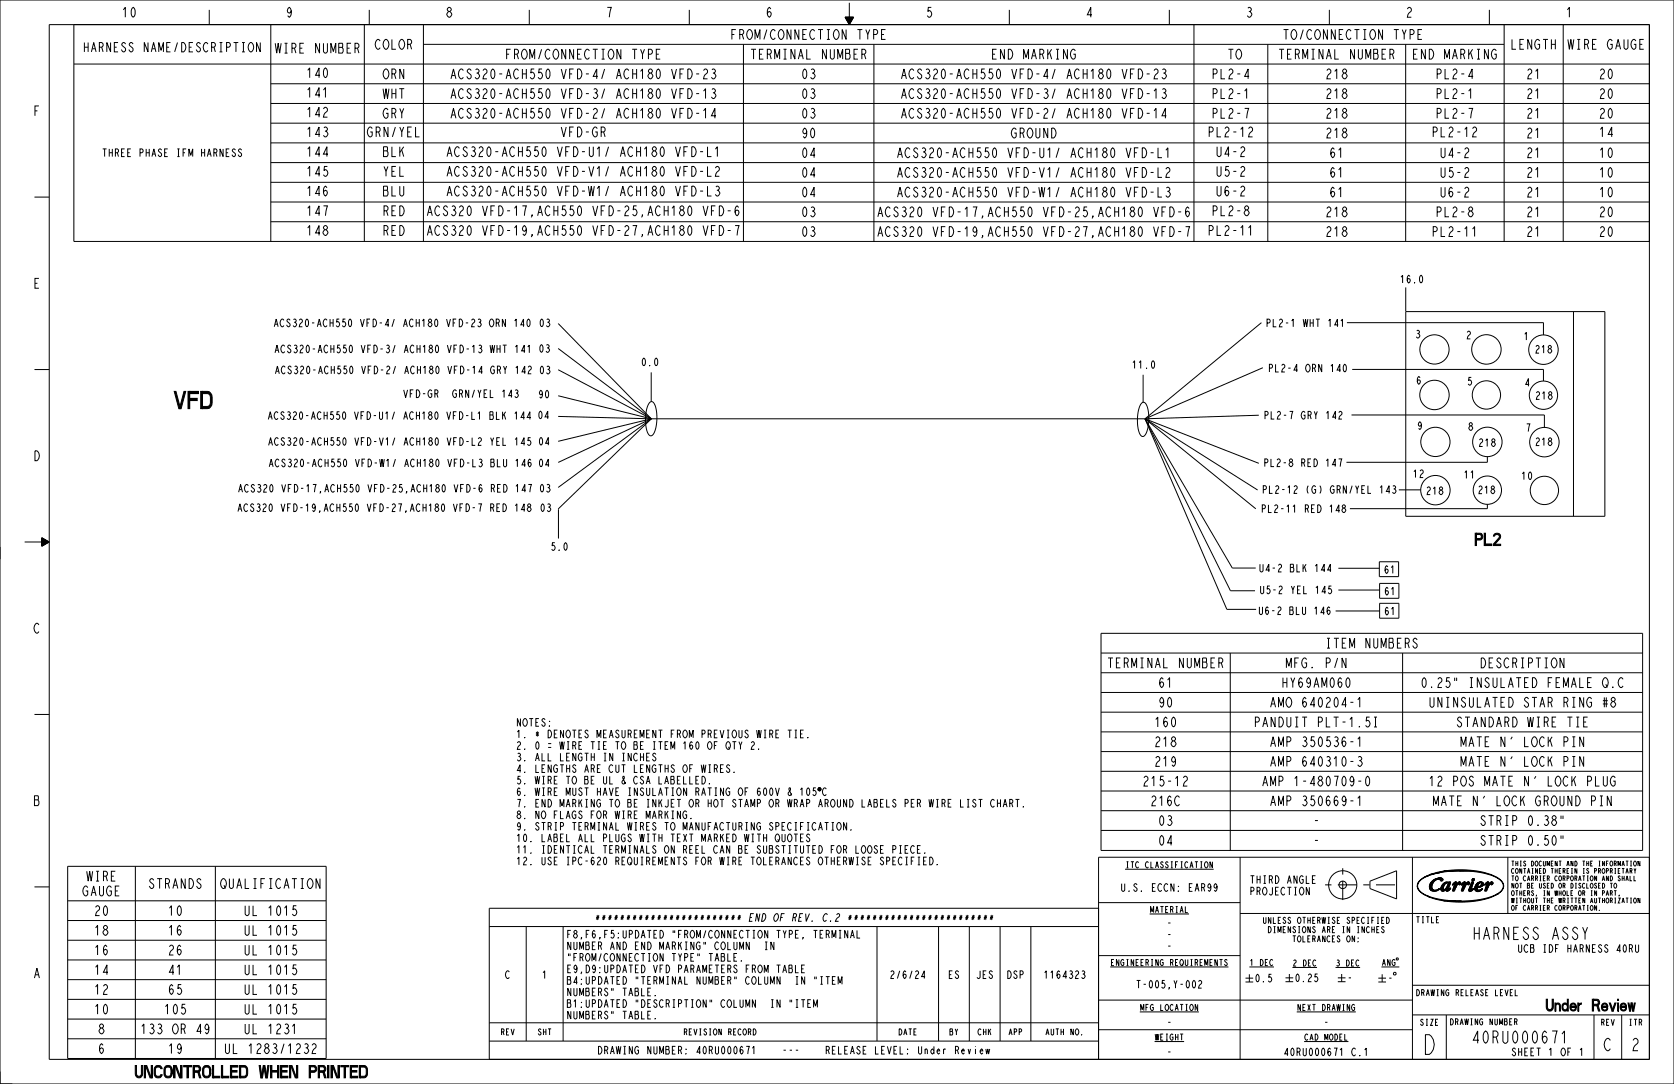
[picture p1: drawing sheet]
<svg xmlns="http://www.w3.org/2000/svg" width="864mm" height="559mm" viewBox="0 0 864 559" stroke-linecap="round" stroke-linejoin="round" font-family="sans-serif">
<path d="M684 456h37M693 448v17" fill="none" stroke="#000" stroke-width=".52" stroke-dasharray="3.3 3.3 9.8 3.3" stroke-linecap="butt"/>
<g fill="none" stroke="#000" stroke-width=".52">
<path d="M0 0h864v559h-864zM38 13v111h813v-111h-826v533h826v-533M108 5v8M140 13v111M188 13v111M190 5v8M218 13v111M273 5v8M356 5v8M436 9h4l-2 4M436 9l2 4M436 9h4"/>
<path d="M436 9l2 3 2-3M436 9h4l-2 3-1-3M437 9h2l-1 3M437 9l1 2M437 10h2M438 10h1l-1 1M438 10v1M438 10h.1M438 1v12M439 10l-1 1-1-1M521 5v8M603 5v8"/>
<path d="M616 13v111M686 5v8M768 5v8M776 13v111M806 13v111M38 33h813M218 23h558M384 23v101M451 23v101M654 23v101M725 23v101M140 43h711"/>
<path d="M140 53h711M140 64h711M140 74h711M140 84h711M140 94h711M18 102h7M140 104h711M140 114h711M725 148v118h103v-105h-103M288 180l48 36M288 167l48 49M651 166l-60 50"/>
<path d="M695 166h101v7M812 161v105M18 190h7M288 191l48 25M336 192v15M590 193v14M651 190l-60 26M698 190h98v6M288 215l48 1M288 204l48 12M335 208l1-1 2 1 1 6-1 8-1 2-1 1-2-2-1-5 1-7zM336 216l-48 46"/>
<path d="M336 216l-48 35M336 216l-48 22M336 216h255M336 216l-48 11M589 208l1-1 1 1 2 7-1 7-1 2-1 1-2-2-1-5v-6zM591 216l42 98h15M591 216l44 89h12M591 216l45 77h12M591 216l58 23M591 216l58 37M591 216l57 46M649 214l-58 2"/>
<path d="M697 214h100v6M767 235v3h-72M722 253h11M767 260v2h-71M13 279h12M22 277l3 2-3 3zM22 277l3 2-3 2M22 278v3M22 278l3 1M22 278v3l3-2M22 278l2 1-2 2M22 278l2 1-2 1"/>
<path d="M22 279v1l2-1M22 279h1l-1 1M23 279v1v-1M23 279h.1M288 263v15M690 293h22M712 290h10v7h-10zM689 315h23M690 304h22M712 301h10v7h-10zM712 311h10v8h-10zM568 326h279v112h-279z"/>
<path d="M568 337h279M635 337v101M724 337v101M568 347h279M568 357h279M18 368h7M568 367h279M568 377h279M568 387h279M568 398h279M568 408h279M568 418h279"/>
<path d="M568 428h279M18 457h7M35 447h133v99h-133zM70 447v99M111 447v99M640 442v104M707 454l13-5v14l-13-5zM729 442v104M731 457l1 1zM732 458l1 2 5 3-4-2zM732 455l-1 2zM733 453l5-2-4 2-3 3z"/>
<path d="M735 452l3-1 5-1zM738 458h1zM738 451l5-2h6zM738 459h1zM738 455h1v3h-1zM738 459h2zM738 459h4h-2zM739 454h2l-2 1h-1zM739 454l3-1h2v1l-1-1h-2l-2 2v2v2h1l3-1-2 1h-2l-1-1v-2zM740 454l2-1zM740 453h2zM740 459l3-1-1 1z"/>
<path d="M740 453h4zM741 453h3zM742 453h2zM742 458h.1M742 453h1zM743 458h.1M743 449h17zM743 453l1 1zM743 458h2zM743 458h1zM743 459h2zM743 459h3h-2z"/>
<path d="M743 458l2-1zM744 459h1h-1zM745 456l1-1zM745 456l1-1-1 2-2 1zM745 456l1-1h2l-1 4 1-1-1 1h-1v-1l-1 1h-1l-1-1zM745 449l7-1 8 1zM745 455h1zM745 459l1-1zM745 455h1h1zM746 456l1-1-1 3-1 1v-1zM746 459h2h-1zM746 459h1z"/>
<path d="M747 457l1-1-1 3h-1v-1zM747 455h1l-1 1zM747 456l1-1-1 2zM747 459l1-1zM748 458h.1M749 456h1zM750 456h-1zM750 458l1-1-1 2h-1zM750 455h.1M750 455h1v2l2-2h1l-1 1h-1l-2 3h-1l1-4-1 1zM750 455h1zM750 455h1l-1 1z"/>
<path d="M750 456l1 1 1-2-1 2-1 1zM750 456h1v1zM751 455h.1M752 455h2zM752 455h1zM752 455h2l-1 1zM753 455h.1M753 456h.1M753 449a33 33 0 0 1 20 4 4 4 0 0 1 3 4 4 4 0 0 1-4 4 5 5 0 0 0 4-4 5 5 0 0 0-4-5 48 48 0 0 0-19-3zM754 456h1zM754 456h.1M754 456h1h-1z"/>
<path d="M754 458l2-1-1 2h-1zM754 455h1zM755 455h1v2l1-2h1v1h-1l-2 3h-1l1-4-1 1zM755 455h1zM755 455h1l-1 1zM755 456l1 1 1-2-1 2-2 1zM755 456h1v1zM756 455h2zM757 455h1zM757 455h1v1zM757 456h.1M758 459h2l-2 1z"/>
<path d="M758 459h1zM759 459l1-1zM759 455h1zM759 455h1l-2 3zM759 455h1l-1 4 1-1-2 2v-1zM759 455h.1M759 454l2-1-1 1zM760 453h1zM760 453h.1M760 458h.1M760 455l-1 4h-1zM761 458h1z"/>
<path d="M761 458l2-1zM761 458l1 1zM761 457h3zM761 459h1zM761 457l4-1-1 1zM761 457h1zM761 459h2zM761 457l1-1zM761 459h3zM761 459h3l-2 1zM761 456h2l-2 1zM761 456h2h-2z"/>
<path d="M762 456l1-1zM762 456l1-1-2 1zM762 456l2-1h1v2l-3 1 1 1 2-1-2 1-1 1-1-1v-2zM762 455h1zM762 455h2zM762 455h2l1 1h-1v-1zM763 455h1v1l-2 1zM763 455h1zM763 459l2-1zM764 456h1zM764 458h1zM765 458h.1"/>
<path d="M766 456h1zM766 456h1h-1zM766 458l2-1-1 2h-1zM766 455h1zM767 455h1v2l1-2h1v1h-1l-2 3h-1l1-4-1 1zM767 455h1zM767 455h1l-1 1zM767 456l1 1 1-2-1 2-2 1zM767 456h1v1zM768 455h2zM769 455h1zM769 455h1v1z"/>
<path d="M769 456h.1M778 442v29M851 442h-284v104M35 464h133M35 475h133M252 478h315M271 478v59M291 478v59M452 478v59M484 478v59M500 478v59M516 478v59"/>
<path d="M532 478v59M567 465h73M567 468h-315v78M640 471h211M736 462l5 2zM741 463l6 1h-2zM745 464h6zM747 465l11-1a40 40 0 0 0 15-3 47 47 0 0 1-26 4zM747 465l7-1zM35 485h133M35 495h133M567 493h73"/>
<path d="M35 505h133M35 515h133M567 516h162M729 508h122M35 525h133M35 535h133M252 537h315M252 527h315M567 531h162M729 523h122M746 523v23M822 523v23"/>
<path d="M837 523v23"/>
<circle cx="740" cy="180" r="8"/>
<circle cx="767" cy="180" r="8"/>
<circle cx="796" cy="180" r="8"/>
<circle cx="740" cy="204" r="8"/>
<circle cx="767" cy="204" r="7"/>
<circle cx="796" cy="204" r="7"/>
<circle cx="741" cy="228" r="8"/>
<circle cx="767" cy="228" r="8"/>
<circle cx="797" cy="228" r="8"/>
<circle cx="741" cy="253" r="8"/>
<circle cx="767" cy="253" r="7"/>
<circle cx="797" cy="253" r="7"/>
<circle cx="693" cy="456" r="7"/>
<circle cx="693" cy="456" r="1.9"/>
<circle cx="760" cy="454" r=".7"/>
</g>
<g fill="#000">
<path d="M731 457l1 1zM732 455l-1 2zM732 458l1 2 5 3-4-2zM733 453l5-2-4 2-3 3zM738 458h1zM738 459h1zM738 455h1v3h-1zM738 459h2zM738 459h4h-2zM739 454h2l-2 1h-1zM735 452l3-1 5-1zM740 454l2-1z"/>
<path d="M740 453h2zM740 459l3-1-1 1zM742 453h2zM742 453h1zM741 453h3zM740 453h4zM743 453l1 1zM743 458h1zM743 458h2zM743 458l2-1zM743 459h2zM743 459h3h-2z"/>
<path d="M744 459h1h-1zM745 459l1-1zM745 456l1-1-1 2-2 1zM745 456l1-1zM745 455h1zM745 455h1h1zM738 451l5-2h6zM746 459h1zM746 459h2h-1zM747 455h1l-1 1zM747 457l1-1-1 3h-1v-1zM747 459l1-1z"/>
<path d="M747 456l1-1-1 2zM749 456h1zM750 456h-1zM743 449h17zM750 458l1-1-1 2h-1zM750 456h1v1zM750 455h1zM750 455h1l-1 1zM750 456l1 1 1-2-1 2-1 1zM752 455h2zM752 455h2l-1 1zM752 455h1z"/>
<path d="M753 449a33 33 0 0 1 20 4 4 4 0 0 1 3 4 4 4 0 0 1-4 4 5 5 0 0 0 4-4 5 5 0 0 0-4-5 48 48 0 0 0-19-3zM745 449l7-1 8 1zM754 456h1zM754 456h1h-1zM754 455h1zM754 458l2-1-1 2h-1zM755 455h1zM755 456h1v1zM755 455h1l-1 1zM755 456l1 1 1-2-1 2-2 1zM756 455h2zM757 455h1v1z"/>
<path d="M757 455h1zM758 459h1zM758 459h2l-2 1zM760 455l-1 4h-1zM759 455h1zM759 455h1l-2 3zM759 459l1-1zM760 453h1zM759 454l2-1-1 1zM761 458h1zM761 458l2-1zM761 458l1 1z"/>
<path d="M761 459h1zM761 457h1zM761 457l1-1zM761 456h2l-2 1zM761 459h2zM761 456h2h-2zM762 456l1-1-2 1zM761 459h3zM762 456l1-1zM762 455h1zM761 457h3zM762 455h2z"/>
<path d="M763 455h1zM761 459h3l-2 1zM762 455h2l1 1h-1v-1zM763 459l2-1zM764 458h1zM761 457l4-1-1 1zM764 456h1zM766 456h1zM766 456h1h-1zM766 455h1zM766 458l2-1-1 2h-1zM767 455h1z"/>
<path d="M767 456h1v1zM767 455h1l-1 1zM767 456l1 1 1-2-1 2-2 1zM768 455h2zM769 455h1v1zM769 455h1zM736 462l5 2zM741 463l6 1h-2zM745 464h6zM747 465l7-1zM747 465l11-1a40 40 0 0 0 15-3 47 47 0 0 1-26 4z"/>
</g>
<!-- layer: 0 -->
<path d="M0 282v6M0 552v7h6" fill="none" stroke="#000" stroke-width=".52"/>
<!-- layer: NOTES3D -->
<g fill="none" stroke="#000" stroke-width=".52">
<path d="M272 165l1-1v2v2l-1-1zM272 179l1-1v4M272 189h1h1l-2 4h2M274 215h-2l1-3v4M274 226h-1l-1 1h1a1.3 1.3 0 0 1 1 1 1.3 1.3 0 0 1-1 2l-1-1M274 237h-1l-1 1 1 2v1l1-1v-1l-1-1-1 1M273 250h1l-1 4M273 261h-1l1-1h1l-1 1M379 398h.1M392 386h.1M417 380h.1M366 404h.1"/>
<path d="M421 406h-1v2v-1a1.3 1.3 0 0 1 1 2 1.3 1.3 0 0 1-1 1l-1-1M503 413l-1-1a1.6 1.6 0 0 0 0 2 1.6 1.6 0 0 0 1 1v1l-1-1M505 412h2M506 412v4M357 422h.1M418 431l-1-1a1.6 1.6 0 0 0-1 2 1.6 1.6 0 0 0 2 1l-1 1-1-1M439 428h.1M473 438h1M475 436h-2v4h2M477 440h.1M480 442a2 2 0 0 1 1 2 2 2 0 0 1-1 2zM484 446h.1"/>
<path d="M580 448h46M833 456v-1a1.2 1.2 0 0 1 1 2 1.2 1.2 0 0 1-1 1zM843 452v2h1M844 448l-1 1M846 444v2l-1-2v2M442 480v4h2M593 471h20M835 462h.1M846 463v2l-1-2v2M383 495h.1M399 486v4l-1-4v4M414 499h1"/>
<path d="M415 497h-1v4h1M573 498h61M645 498h12M667 499h12M689 499h13M713 498h9M713 498l1-3 1 3M713 497h1M717 495v3l-1-3v3M720 495h-1a1.5 1.5 0 0 0-1 1 1.5 1.5 0 0 0 2 2v-2h-1M721 494v1h-1zM390 515v4l-2-4v4"/>
<path d="M402 503v4l-1-4v4M420 519v-4l1 4 1-4v4M432 507v-4l1 4 1-4v4M643 504h4M643 506h4M645 502v4M663 504h4M663 506h4M665 502v4M690 504h4M690 506h4M692 502v4"/>
<path d="M711 504h4M711 506h4M713 502v4M719 501l1 1v1l-1-1zM588 522h30M596 537h15M669 522h30M673 537h23"/>
<circle cx="273" cy="263" r="1"/>
</g>
<text font-size="13.2" x="733" y="544">D</text>
<text font-size="11.6" x="90" y="211">VFD</text>
<g font-size="8.3">
<text x="761" y="281">PL2</text>
<text x="760" y="484">HARNESS ASSY</text>
<text x="759" y="538">40RU000671</text>
<text x="827" y="542">C</text>
<text x="841" y="542">2</text>
<text x="70" y="556">UNCONTROLLED WHEN PRINTED</text>
</g>
<text font-size="7.9" x="787" y="521">Under Review</text>
<g font-size="6.6">
<text x="63" y="9">10</text>
<text x="147" y="9">9</text>
<text x="230" y="9">8</text>
<text x="312" y="9">7</text>
<text x="395" y="9">6</text>
<text x="477" y="9">5</text>
<text x="560" y="9">4</text>
<text x="643" y="9">3</text>
<text x="725" y="9">2</text>
<text x="808" y="9">1</text>
<text x="378" y="20">FROM/CONNECTION TYPE</text>
<text x="662" y="20">TO/CONNECTION TYPE</text>
<text x="142" y="27">WIRE NUMBER</text>
<text x="193" y="25">COLOR</text>
<text x="779" y="25">LENGTH</text>
<text x="809" y="25">WIRE GAUGE</text>
<text x="261" y="30">FROM/CONNECTION TYPE</text>
<text x="387" y="30">TERMINAL NUMBER</text>
<text x="512" y="30">END MARKING</text>
<text x="633" y="30">TO</text>
<text x="660" y="30">TERMINAL NUMBER</text>
<text x="729" y="30">END MARKING</text>
<text x="158" y="40">140</text>
<text x="197" y="41">ORN</text>
<text x="234" y="41">ACS320-ACH550 VFD-4/ ACH180 VFD-23</text>
<text x="413" y="41">03</text>
<text x="466" y="41">ACS320-ACH550 VFD-4/ ACH180 VFD-23</text>
<text x="625" y="41">PL2-4</text>
<text x="684" y="41">218</text>
<text x="741" y="41">PL2-4</text>
<text x="787" y="41">21</text>
<text x="825" y="41">20</text>
<text x="158" y="50">141</text>
<text x="197" y="51">WHT</text>
<text x="234" y="51">ACS320-ACH550 VFD-3/ ACH180 VFD-13</text>
<text x="413" y="51">03</text>
<text x="466" y="51">ACS320-ACH550 VFD-3/ ACH180 VFD-13</text>
<text x="625" y="51">PL2-1</text>
<text x="684" y="51">218</text>
<text x="741" y="51">PL2-1</text>
<text x="787" y="51">21</text>
<text x="825" y="51">20</text>
<text x="17" y="60">F</text>
<text x="158" y="60">142</text>
<text x="197" y="61">GRY</text>
<text x="234" y="61">ACS320-ACH550 VFD-2/ ACH180 VFD-14</text>
<text x="413" y="61">03</text>
<text x="466" y="61">ACS320-ACH550 VFD-2/ ACH180 VFD-14</text>
<text x="625" y="61">PL2-7</text>
<text x="684" y="61">218</text>
<text x="741" y="61">PL2-7</text>
<text x="787" y="61">21</text>
<text x="825" y="61">20</text>
<text x="158" y="71">143</text>
<text x="189" y="71">GRN/YEL</text>
<text x="289" y="71">VFD-GR</text>
<text x="413" y="71">90</text>
<text x="522" y="71">GROUND</text>
<text x="623" y="71">PL2-12</text>
<text x="684" y="71">218</text>
<text x="739" y="71">PL2-12</text>
<text x="787" y="71">21</text>
<text x="825" y="71">14</text>
<text x="158" y="81">144</text>
<text x="197" y="81">BLK</text>
<text x="232" y="81">ACS320-ACH550 VFD-U1/ ACH180 VFD-L1</text>
<text x="413" y="81">04</text>
<text x="464" y="81">ACS320-ACH550 VFD-U1/ ACH180 VFD-L1</text>
<text x="627" y="81">U4-2</text>
<text x="686" y="81">61</text>
<text x="743" y="81">U4-2</text>
<text x="787" y="81">21</text>
<text x="825" y="81">10</text>
<text x="158" y="91">145</text>
<text x="197" y="91">YEL</text>
<text x="232" y="91">ACS320-ACH550 VFD-V1/ ACH180 VFD-L2</text>
<text x="413" y="91">04</text>
<text x="464" y="91">ACS320-ACH550 VFD-V1/ ACH180 VFD-L2</text>
<text x="627" y="91">U5-2</text>
<text x="686" y="91">61</text>
<text x="743" y="91">U5-2</text>
<text x="787" y="91">21</text>
<text x="825" y="91">10</text>
<text x="158" y="101">146</text>
<text x="197" y="101">BLU</text>
<text x="232" y="101">ACS320-ACH550 VFD-W1/ ACH180 VFD-L3</text>
<text x="413" y="102">04</text>
<text x="464" y="102">ACS320-ACH550 VFD-W1/ ACH180 VFD-L3</text>
<text x="627" y="101">U6-2</text>
<text x="686" y="102">61</text>
<text x="743" y="102">U6-2</text>
<text x="787" y="102">21</text>
<text x="825" y="102">10</text>
<text x="158" y="111">147</text>
<text x="197" y="111">RED</text>
<text x="222" y="111">ACS320 VFD-17,ACH550 VFD-25,ACH180 VFD-6</text>
<text x="413" y="112">03</text>
<text x="454" y="112">ACS320 VFD-17,ACH550 VFD-25,ACH180 VFD-6</text>
<text x="625" y="111">PL2-8</text>
<text x="684" y="112">218</text>
<text x="741" y="112">PL2-8</text>
<text x="787" y="112">21</text>
<text x="825" y="112">20</text>
<text x="158" y="121">148</text>
<text x="197" y="121">RED</text>
<text x="222" y="121">ACS320 VFD-19,ACH550 VFD-27,ACH180 VFD-7</text>
<text x="413" y="122">03</text>
<text x="454" y="122">ACS320 VFD-19,ACH550 VFD-27,ACH180 VFD-7</text>
<text x="623" y="121">PL2-11</text>
<text x="684" y="122">218</text>
<text x="739" y="122">PL2-11</text>
<text x="787" y="122">21</text>
<text x="825" y="122">20</text>
<text x="17" y="149">E</text>
<text x="17" y="237">D</text>
<text x="17" y="326">C</text>
<text x="684" y="334">ITEM NUMBERS</text>
<text x="572" y="344">TERMINAL NUMBER</text>
<text x="663" y="344">MFG. P/N</text>
<text x="764" y="344">DESCRIPTION</text>
<text x="597" y="354">61</text>
<text x="661" y="354">HY69AM060</text>
<text x="734" y="354">0.25&quot; INSULATED FEMALE Q.C</text>
<text x="597" y="365">90</text>
<text x="655" y="365">AMO 640204-1</text>
<text x="738" y="365">UNINSULATED STAR RING #8</text>
<text x="595" y="375">160</text>
<text x="647" y="375">PANDUIT PLT-1.5I</text>
<text x="752" y="375">STANDARD WIRE TIE</text>
<text x="595" y="385">218</text>
<text x="655" y="385">AMP 350536-1</text>
<text x="754" y="385">MATE N' LOCK PIN</text>
<text x="595" y="395">219</text>
<text x="655" y="395">AMP 640310-3</text>
<text x="754" y="395">MATE N' LOCK PIN</text>
<text x="589" y="405">215-12</text>
<text x="651" y="405">AMP 1-480709-0</text>
<text x="738" y="405">12 POS MATE N' LOCK PLUG</text>
<text x="17" y="415">B</text>
<text x="593" y="415">216C</text>
<text x="655" y="415">AMP 350669-1</text>
<text x="740" y="415">MATE N' LOCK GROUND PIN</text>
<text x="597" y="426">03</text>
<text x="677" y="426">-</text>
<text x="764" y="426">STRIP 0.38&quot;</text>
<text x="597" y="436">04</text>
<text x="677" y="436">-</text>
<text x="764" y="436">STRIP 0.50&quot;</text>
<text x="44" y="454">WIRE</text>
<text x="42" y="462">GAUGE</text>
<text x="77" y="458">STRANDS</text>
<text x="114" y="458">QUALIFICATION</text>
<text x="48" y="472">20</text>
<text x="87" y="472">10</text>
<text x="126" y="472">UL 1015</text>
<text x="48" y="482">18</text>
<text x="87" y="482">16</text>
<text x="126" y="482">UL 1015</text>
<text x="48" y="492">16</text>
<text x="87" y="492">26</text>
<text x="126" y="492">UL 1015</text>
<text x="48" y="502">14</text>
<text x="87" y="502">41</text>
<text x="126" y="502">UL 1015</text>
<text x="17" y="504">A</text>
<text x="48" y="513">12</text>
<text x="87" y="513">65</text>
<text x="126" y="513">UL 1015</text>
<text x="48" y="523">10</text>
<text x="85" y="523">105</text>
<text x="126" y="523">UL 1015</text>
<text x="50" y="533">8</text>
<text x="73" y="533">133 OR 49</text>
<text x="126" y="533">UL 1231</text>
<text x="50" y="543">6</text>
<text x="87" y="543">19</text>
<text x="116" y="543">UL 1283/1232</text>
</g>
<text font-size="6.3" x="44" y="27">HARNESS NAME/DESCRIPTION</text>
<text font-size="5.5" x="422" y="410">°C</text>
<g font-size="5.2">
<text x="53" y="81">THREE PHASE IFM HARNESS</text>
<text x="722" y="146">16.0</text>
<text x="141" y="168">ACS320-ACH550 VFD-4/ ACH180 VFD-23 ORN 140</text>
<text x="278" y="168">03</text>
<text x="653" y="168">PL2-1 WHT 141</text>
<text x="730" y="174">3</text>
<text x="756" y="175">2</text>
<text x="786" y="175">1</text>
<text x="141" y="182">ACS320-ACH550 VFD-3/ ACH180 VFD-13 WHT 141</text>
<text x="278" y="182">03</text>
<text x="792" y="182">218</text>
<text x="331" y="189">0.0</text>
<text x="584" y="190">11.0</text>
<text x="654" y="192">PL2-4 ORN 140</text>
<text x="142" y="193">ACS320-ACH550 VFD-2/ ACH180 VFD-14 GRY 142</text>
<text x="278" y="193">03</text>
<text x="730" y="198">6</text>
<text x="757" y="199">5</text>
<text x="786" y="199">4</text>
<text x="208" y="205">VFD-GR</text>
<text x="232" y="205">GRN/YEL 143</text>
<text x="277" y="205">90</text>
<text x="792" y="206">218</text>
<text x="277" y="216">04</text>
<text x="138" y="216">ACS320-ACH550 VFD-U1/ ACH180 VFD-L1 BLK 144</text>
<text x="652" y="216">PL2-7 GRY 142</text>
<text x="731" y="221">9</text>
<text x="757" y="222">8</text>
<text x="787" y="222">7</text>
<text x="138" y="230">ACS320-ACH550 VFD-V1/ ACH180 VFD-L2 YEL 145</text>
<text x="278" y="229">04</text>
<text x="762" y="230">218</text>
<text x="792" y="230">218</text>
<text x="138" y="241">ACS320-ACH550 VFD-W1/ ACH180 VFD-L3 BLU 146</text>
<text x="278" y="241">04</text>
<text x="652" y="241">PL2-8 RED 147</text>
<text x="729" y="246">12</text>
<text x="755" y="247">11</text>
<text x="785" y="247">10</text>
<text x="123" y="254">ACS320 VFD-17,ACH550 VFD-25,ACH180 VFD-6 RED 147</text>
<text x="278" y="254">03</text>
<text x="651" y="254">PL2-12 (G) GRN/YEL 143</text>
<text x="735" y="255">218</text>
<text x="762" y="254">218</text>
<text x="122" y="264">ACS320 VFD-19,ACH550 VFD-27,ACH180 VFD-7 RED 148</text>
<text x="278" y="264">03</text>
<text x="650" y="264">PL2-11 RED 148</text>
<text x="284" y="284">5.0</text>
<text x="649" y="295">U4-2 BLK 144</text>
<text x="714" y="296">61</text>
<text x="650" y="306">U5-2 YEL 145</text>
<text x="714" y="307">61</text>
<text x="649" y="317">U6-2 BLU 146</text>
<text x="714" y="317">61</text>
<text x="266" y="374">NOTES:</text>
<text x="266" y="380">1. * DENOTES MEASUREMENT FROM PREVIOUS WIRE TIE.</text>
<text x="266" y="386">2. 0 = WIRE TIE TO BE ITEM 160 OF QTY 2.</text>
<text x="266" y="392">3. ALL LENGTH IN INCHES</text>
<text x="266" y="398">4. LENGTHS ARE CUT LENGTHS OF WIRES.</text>
<text x="266" y="404">5. WIRE TO BE UL &amp; CSA LABELLED.</text>
<text x="266" y="410">6. WIRE MUST HAVE INSULATION RATING OF 600V &amp; 105</text>
<text x="266" y="416">7. END MARKING TO BE INKJET OR HOT STAMP OR WRAP AROUND LABELS PER WIRE LIST</text>
<text x="511" y="416">CHART.</text>
<text x="266" y="422">8. NO FLAGS FOR WIRE MARKING.</text>
<text x="266" y="428">9. STRIP TERMINAL WIRES TO MANUFACTURING SPECIFICATION.</text>
<text x="266" y="434">10. LABEL ALL PLUGS WITH TEXT MARKED WITH QUOTES</text>
<text x="266" y="440">11. IDENTICAL TERMINALS ON REEL CAN BE SUBSTITUTED FOR LOOSE PIECE.</text>
<text x="266" y="446">12. USE IPC-620 REQUIREMENTS FOR WIRE TOLERANCES OTHERWISE SPECIFIED.</text>
<text x="644" y="455">THIRD ANGLE</text>
<text x="578" y="459">U.S. ECCN:</text>
<text x="613" y="459">EAR99</text>
<text x="644" y="461">PROJECTION</text>
<text x="308" y="475">************************ END OF REV.</text>
<text x="424" y="475">C.2</text>
<text x="437" y="475">************************</text>
<text x="602" y="478">-</text>
<text x="292" y="484">F8,F6,F5:UPDATED &quot;FROM/CONNECTION TYPE, TERMINAL</text>
<text x="602" y="484">-</text>
<text x="292" y="490">NUMBER AND END MARKING&quot; COLUMN</text>
<text x="391" y="490">IN</text>
<text x="602" y="490">-</text>
<text x="784" y="491">UCB IDF HARNESS 40RU</text>
<text x="292" y="495">&quot;FROM/CONNECTION TYPE&quot; TABLE.</text>
<text x="292" y="501">E9,D9:UPDATED VFD PARAMETERS FROM TABLE</text>
<text x="260" y="504">C</text>
<text x="279" y="504">1</text>
<text x="292" y="507">B4:UPDATED &quot;TERMINAL NUMBER&quot; COLUMN</text>
<text x="407" y="507">IN &quot;ITEM</text>
<text x="459" y="504">2/6/24</text>
<text x="489" y="504">ES</text>
<text x="503" y="504">JES</text>
<text x="519" y="504">DSP</text>
<text x="538" y="504">1164323</text>
<text x="586" y="509">T-005,Y-002</text>
<text x="647" y="506">0.5</text>
<text x="668" y="506">0.25</text>
<text x="695" y="506">-</text>
<text x="716" y="506">-</text>
<text x="292" y="513">NUMBERS&quot; TABLE.</text>
<text x="292" y="519">B1:UPDATED &quot;DESCRIPTION&quot; COLUMN</text>
<text x="394" y="519">IN &quot;ITEM</text>
<text x="292" y="525">NUMBERS&quot; TABLE.</text>
<text x="602" y="529">-</text>
<text x="683" y="529">-</text>
<text x="309" y="543">DRAWING NUMBER:</text>
<text x="359" y="543">40RU000671</text>
<text x="403" y="543">---</text>
<text x="426" y="543">RELEASE LEVEL:</text>
<text x="474" y="543">Under Review</text>
<text x="602" y="544">-</text>
<text x="662" y="544">40RU000671</text>
<text x="697" y="544">C.1</text>
<text x="780" y="544">SHEET 1 OF 1</text>
</g>
<g font-size="4.1">
<text x="581" y="447">ITC CLASSIFICATION</text>
<text x="593" y="470">MATERIAL</text>
<text x="652" y="476">UNLESS OTHERWISE SPECIFIED</text>
<text x="730" y="476">TITLE</text>
<text x="654" y="481">DIMENSIONS ARE IN INCHES</text>
<text x="667" y="486">TOLERANCES ON:</text>
<text x="574" y="498">ENGINEERING REQUIREMENTS</text>
<text x="645" y="498">1 DEC</text>
<text x="667" y="498">2 DEC</text>
<text x="689" y="498">3 DEC</text>
<text x="730" y="513">DRAWING RELEASE LEVEL</text>
<text x="588" y="521">MFG LOCATION</text>
<text x="669" y="521">NEXT DRAWING</text>
<text x="258" y="534">REV</text>
<text x="277" y="534">SHT</text>
<text x="353" y="534">REVISION RECORD</text>
<text x="463" y="534">DATE</text>
<text x="490" y="534">BY</text>
<text x="504" y="534">CHK</text>
<text x="520" y="534">APP</text>
<text x="539" y="534">AUTH NO.</text>
<text x="732" y="529">SIZE</text>
<text x="748" y="528">DRAWING NUMBER</text>
<text x="826" y="529">REV</text>
<text x="840" y="529">ITR</text>
<text x="596" y="536">WEIGHT</text>
<text x="673" y="536">CAD MODEL</text>
</g>
<g font-size="3.3">
<text x="779" y="446">THIS DOCUMENT AND THE INFORMATION</text>
<text x="779" y="450">CONTAINED THEREIN IS PROPRIETARY</text>
<text x="779" y="454">TO CARRIER CORPORATION AND SHALL</text>
<text x="779" y="458">NOT BE USED OR DISCLOSED TO</text>
<text x="779" y="462">OTHERS, IN WHOLE OR IN PART,</text>
<text x="779" y="465">WITHOUT THE WRITTEN AUTHORIZATION</text>
<text x="779" y="469">OF CARRIER CORPORATION.</text>
</g>
</svg>
